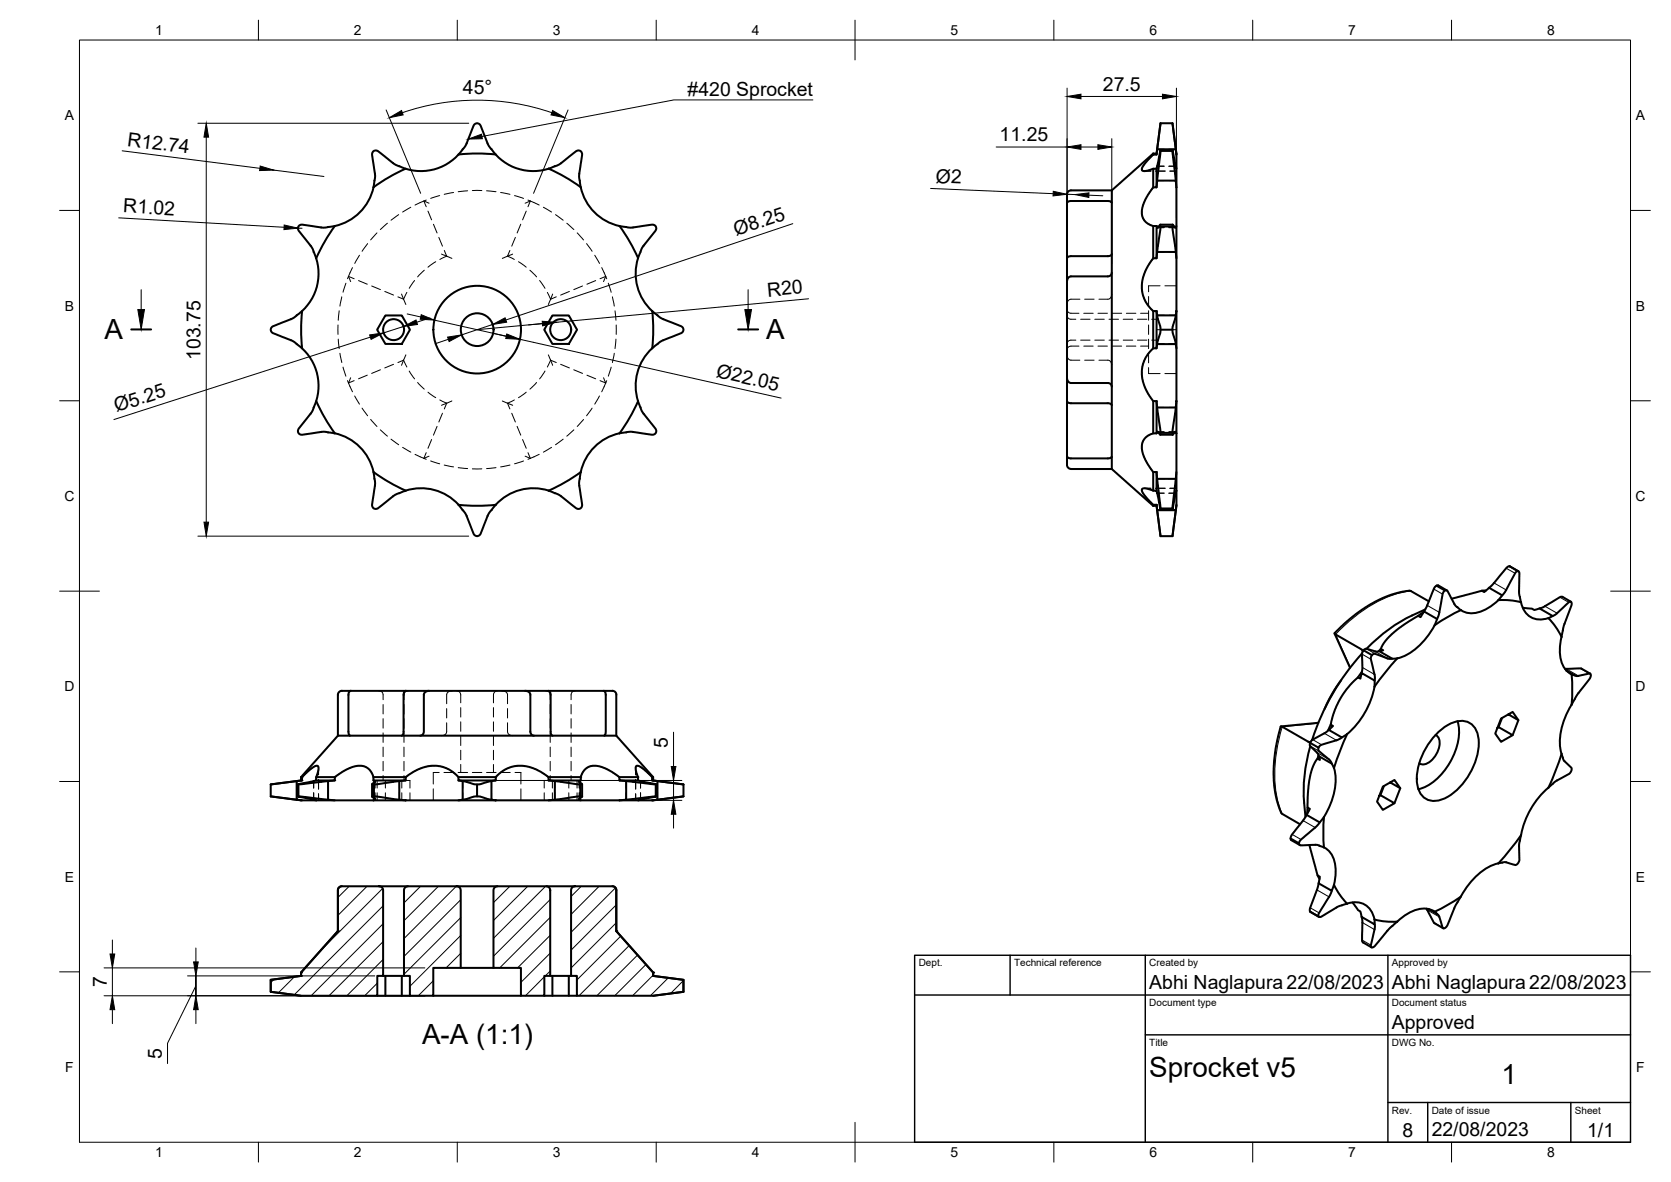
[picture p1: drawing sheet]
<svg xmlns="http://www.w3.org/2000/svg" width="420mm" height="297mm" viewBox="0 0 420 297" stroke-linecap="round" stroke-linejoin="round" font-family="sans-serif">
<!-- layer: Visible -->
<g fill="none" stroke="#000" stroke-width=".51">
<path d="M115.3 38.8l1.7-2.1 2.4-5.5a.96 .96 0 0 1 1.5 .4l1.8 4.7 .6 1a13.2 13.2 0 0 0 17.5 3.9l4.5-3.4a.95 .95 0 0 1 1.1 1.1l-.8 5.2 .4 3M115.3 38.8a13 13 0 0 1-18.3 .7l-2.3-1.7a.95 .95 0 0 0-1.1 1.1l.7 5.2-.4 3M124.7 38.8l-4.7-.2-4.7 .2M290 38.6v.2M290 38.6h.8M290 38.6l-10.5 9.2M290.8 38.6v.2M291.8 37.8h3M291.8 31l-.8 6.5M291.8 31h3M291.8 37.9h3M291.8 31l-1 7.6"/>
<path d="M294.8 31l.8 6.5M294.8 31l1 7.8M295.8 38.8l-.2-1.3h-4.6l-.2 1.3h-.8l-2.5 2.8a.78 .78 0 0 0-.1 1.4h.8l1.8-.6h.8l1-4.6-.8 7.6M295.8 38.8v3.6l-1-4.6 .8 7.6M84.2 56.8l-2.6 3.9-2.1 4.2M93.9 47.1a13.4 13.4 0 0 1-11.9 10.1h-1l-5-.7h-.5a.94 .94 0 0 0-.4 1.5l3.1 3.9 .6 1.1a13.2 13.2 0 0 1-5.4 17.1l-5.1 2.2a.94 .94 0 0 0 .4 1.4l4.8 1.9 2.4 1.9M102 42.4l-4.2 2.1-3.9 2.6M137.9 42.4l4.2 2.1 3.9 2.6M146 47.1a13.3 13.3 0 0 0 12 10.1h1l4.9-.7h.5a.94 .94 0 0 1 .4 1.5l-3.3 4.2-1.1 2.7M155.8 56.8l2.5 3.9 2.1 4.2a13.4 13.4 0 0 0 5.3 14.7l.8 .5 5.1 2.2a.94 .94 0 0 1-.4 1.4l-4.7 1.9-2.5 1.9M279.5 47.8v70.1M279.5 47.8h-10.2a1.43 1.43 0 0 0-1 1.8v21.2"/>
<path d="M279.5 50.9l-.2-.3-.6-.1h-9.5l-.7 .2-.2 .4M290 56.8v8.1M290 42.4v4.7M290.8 56.8v8.1M290.8 42.4v4.7M291 57.1l.1 .1 .7-.7-.1 1.4-.7 5.4M291 57.1h.2M291.7 56.5h3.2M291.8 56.9h3M295.4 57.1h.2M295.6 57.1l-.1 .1-.7-.7 .1 1.3 .7 5.5M295.8 47.1l-.2-1.7h-4.6l-.2 1.7h-.8l-2.2 3.4a4.4 4.4 0 0 0 .3 5.3l1.3 .8 1.4 .2 .2 .3"/>
<path d="M295.8 47.1v9.7l-.2 .3M295.8 42.4v4.7M295.8 56.8v8.1M76 78.2l-.3 4.6 .3 4.7M96.9 79.3h4.1l2.1 3.6-2.1 3.5h-4.1l-2.1-3.5zM138.9 79.3h4.1l2.1 3.6-2.1 3.5h-4.1l-2.1-3.5zM164 78.2l.3 4.6-.3 4.7M268.3 70.8v44.4a3.7 3.7 0 0 0 .3 2.3l.7 .3 10.2 .1M279.5 68.5l-.2 .7-.6 .3h-9.6l-.6 .4-.2 .9M279.5 63.8l-.3 .4-.5 .2h-9.6l-.6 .2-.2 .3M290 78.2v9.3M290.8 78.2v9.3"/>
<path d="M291 63.3h4.6l.2 1.6v13.3l-.2 1.1h-4.6l-.2-1.1h-.8l-.9-.9a8.7 8.7 0 0 1-.2-10.8l1.1-1.6h.8zM291 79.3l.8 3.3-.1 1.1-.7 2.8M295.6 79.3l-.8 3.1 .1 1.2 .7 2.9M295.8 78.2v9.3M75.9 87.5a13 13 0 0 1 .7 18.3l-1.5 1.9-.2 .6a.94 .94 0 0 0 1.1 .9l5.3-.7 2.9 .4-2.6-3.9-2.1-4.2M164 87.5a12.8 12.8 0 0 0-3.6 13.3M268.3 94.9l.2 .9 .6 .4 9.6 .1 .6 .2 .2 .7M291 86.5h4.6l.2 1v13.3l-.2 1.6h-4.6l-.2-1.6h-.8l-1.9-2.9a8.3 8.3 0 0 1 1.9-10.4h.8zM291.8 82.9h3M84.2 108.9a12.8 12.8 0 0 1 9.7 9.7M93.9 118.6l3.9 2.6 4.2 2.1-2.6 1-4.7 3.6a.95 .95 0 0 1-1.1-1.1l.7-5.2zM155.8 108.9a12.8 12.8 0 0 0-9.8 9.7"/>
<path d="M160.4 100.8l1 2.6 3.4 4.3 .2 .6a.94 .94 0 0 1-1.1 .9l-5.3-.7-2.9 .4 2.6-3.9zM268.3 114.6l.2 .4 .7 .2h9.5l.6-.1 .2-.3M268.3 100.8l.2 .3 .6 .2h9.6l.5 .2 .3 .4M279.5 117.9l10.5 9.2M290 100.8v8.1M290 118.6v4.7M290.8 100.8v8.1M290.8 118.6v4.7M291 108.7l-.2 .2-1.1 .1a3.6 3.6 0 0 0-2.2 5.4l1.1 2.2 1.4 2h.8l.2 1.7h4.6l.2-1.7v-9.7M291 102.4l.7 5.4 .1 1.4-.7-.7-.1 .2M291 108.7h.2M291.7 109.2h3.2"/>
<path d="M291.8 108.8h3M295.4 108.7h.2M295.6 108.7l.2 .2M295.6 102.4l-.7 5.5-.1 1.3 .7-.7 .1 .2M295.8 118.6v4.7M295.8 100.8v8.1M102 123.3a12.8 12.8 0 0 1 13.3 3.5M115.3 126.9l1.9 2.5 2.2 5.1a.96 .96 0 0 0 1.5-.4l2-5.1 1.8-2.1M124.7 126.9l-4.7 .2-4.7-.2M137.9 123.3l4.2-2.1 3.9-2.6-.4 3 .7 5.6a.94 .94 0 0 1-1.5 .5l-4.1-3.3zM137.9 123.3a12.8 12.8 0 0 0-13.2 3.5M290 126.9v.2"/>
<path d="M290 127.1h.8M290.8 126.9v.2M290.8 127.1l1 7.6M291 120.3l.8 7.6-1-4.6h-.8l-1.8-.5a.67 .67 0 0 0-.7-.1 .67 .67 0 0 0-.4 .7l.7 1.2 2 2.1 1 .2 .2 1.3h4.6l.2-4.9M291 128.2l.8 6.5M291.8 127.9h3M291.8 134.7h3M291.8 127.8h3M295.6 120.3l-.8 7.6 1-4.6M295.6 128.2l-.8 6.5M295.8 126.9l-1 7.8M335.6 159.2l3.8 8.6"/>
<path d="M357.9 153.8l-1.3 .9M358.4 153.2a39.7 39.7 0 0 0-10.1 5.6l-4.7 4.2M359.3 151.1l-4.7-2.6-2 .2-2.7 .7-2.9 1.2-2.7 1.4-3.3 2.2-2.9 2.4-2.5 2.6 6.8 4 .3 .5M360.7 157.1a16.2 16.2 0 0 1-9.4 8.4M361.2 147.2l2.1 1.2M363.8 148.4l-2.2-1.3-.7 .3-.3 .5-1.9 4.6-.7 1.2M365 150.5l7.6-2.1 .6 .4 1.2-1.1 3.3 1.9-1 1.2a17.9 17.9 0 0 1 5.8 .5M366.4 152.5l.9 .8M366.5 152.6l-.8-.8-1.7-3.3-.2-.2-.5 .1-.5 .8-1 5.1-.4 1.3M367.3 153.3l-3.6 1.9-3 1.9 .7-1.5-3.4-1.9-.8 1.4-.6-.3-4.7 3-2 1.6-1.7 1.8-1 1.9 .6 .3-1 .2 3.3 1.9 1.2-.1M373.6 148.4h-1M376.7 150.8a9.4 9.4 0 0 1-7.9 3.2l-1.5-.7"/>
<path d="M377.7 149.6l.7-.9 2.6-4.7 .3-.4 .4-.1 .3 .5v5.1l.5 2.2M379.5 142.3l2.2 1.2M381.8 143.6l-2.2-1.3-.5 .1-3.7 4.4-1 .9M382.4 151.3a5.1 5.1 0 0 0 7.9 3.6l.1-.1-3.3-1.9-1.3 .4-.6-.3-2.3-.3M389.3 155.3a18 18 0 0 1 3.3 4.8M390.4 154.8l.9-.5 3.2-3 .3-.1 .3 .1 .1 .7-1.9 5.1-.7 3M395 151.2l-2.1-1.2h-.4l-4.4 2.6-1 .3M86 173.6h16M86 173.6a1.01 1.01 0 0 0-1 1v10.3M88.2 173.6l-.4 .3-.2 .7v9.3l.1 .7 .3 .3M102 173.6h52M102 173.6l-.3 .2-.2 .5v9.8l-.2 .6-.3 .2"/>
<path d="M107.9 173.6l-.9 .2-.4 .6v9.5l-.2 .6-.8 .4M132 173.6l.9 .2 .4 .6v9.5l.3 .6 .7 .4M137.9 173.6l.3 .2 .2 .5 .1 9.8 .1 .6 .4 .2M151.7 173.6l.4 .3 .2 .7v9.3l-.1 .7-.3 .3M154 173.6a1.01 1.01 0 0 1 1 1M155 174.6v10.3M337.2 171l-2.2 3.2-2 4M342.4 164.3a59 59 0 0 0-12.5 21.7M342.4 168.9l-.9 1.3M342.5 164.2l-.1 .1M342.9 163.4l2.1 1.2M345.6 172.6l.1-1.6-3.4-1.9-.2 1.4-.6-.3-1.6 1.5-1.4 1.7-1.6 2.4-1.3 2.8-.8 2.6-.2 .9 .6 .3-1.1 1 3.3 1.9 1.3-.8"/>
<path d="M345.6 172.6a20.8 20.8 0 0 1-6.9 11.9l-1.8 4.2-1.5 4.3a15.7 15.7 0 0 1-2.5 12.3M346.8 163.6l-.8 .2-2.5-.8-.6 .3-.4 .9 .1 3.8-.3 1.1M347.2 163.1l-.5 .5M350.1 165.5h-1l-3.4-1.2-.6 .2-.4 1.1 1 4.2v1.2M351.3 165.4l-2.9 3.5-2.8 3.7M379.3 179.5l2.5 1.5-1.5-2.1-2.9 1.7-1.4 3.7 1.4 2.1 2.9-1.7-3.5-2-.3 .2M392.6 160.1a9.5 9.5 0 0 0 1.3 8.5l1.2 .9M393.5 168.1l4-.1 2.3 1.3M393.8 168.5l2.2 1.2-.9-.2M395.1 177.1a16.2 16.2 0 0 0-2.5 12.3M395.2 169.5l.1 4.1-.2 3.5 1.5-2.5 3.2-4.1 .2-.9-.4-.4-2.9 .7-.7-.2M68.1 197.1v3"/>
<path d="M74.6 196.3l-6.5 .8M74.9 197.1v3M75 197.1v3M75.7 196.1h.2M75.7 195.3h.2M75.7 195.3v.8M75.7 196.1l-7.6 1M79.5 196.1h4.7M79.5 195.3h4.7M82.5 196.3l-7.6 .8 4.6-1v-.8l.6-1.9a.68 .68 0 0 0-.2-.9 .68 .68 0 0 0-1 .2l-3 2.6v.8l-1.3 .2v4.7l4.9 .1M85 184.9h70M85 184.9l-9.3 10.4"/>
<path d="M93.6 197.1v3.1M93.9 195.3h8.1M93.9 196.1h8.1M94 197.1v3M94.1 196.3l-.2-.2v-.8l-.3-.7a3.7 3.7 0 0 0-5.2-1.8l-2.2 1.1-2 1.4v.8l-1.7 .2v4.7l1.7 .1h9.7M94.1 196.3l.2 .2-.7 .6h1.4l5.4-.8M94.1 196.3v.3M100.4 196.3l1.6-.2v-.8l3.2-2a8.2 8.2 0 0 1 10.1 2v.8l1 .2v4.7l-1 .1h-13.3l-1.6-.1zM115.3 195.3h9.4M115.3 196.1h9.4M116.3 196.3l3.4 .8h1.1l2.8-.8M120 197.1v3"/>
<path d="M123.6 196.3l1.1-.2v-.8l1-1a8.7 8.7 0 0 1 10.8 0l1.4 1v.8l1.6 .2v4.7l-1.6 .1h-13.2l-1.1-.1zM137.9 196.1h8.1M137.9 195.3h8.1M139.5 196.3l5.4 .8h1.4l-.7-.6 .2-.2M145.8 196.3l.2-.2v-.8l.3-.7a3.7 3.7 0 0 1 5.2-1.8l2.3 1.1 1.9 1.4v.8l1.7 .2v4.7l-1.7 .1M145.8 196.3v.3M145.9 197.1v3M146.4 197.1v3.1M155 184.9l9.2 10.4v.8M155.7 196.1h4.7M155.7 195.3h4.7M157.4 196.3l7.6 .8-4.6-1v-.8l-.5-1.9a.69 .69 0 0 1 .1-.9 .69 .69 0 0 1 1 .2l3 2.6v.8l1.3 .2v4.7l-1.3 .1"/>
<path d="M164 196.1h.2M164 195.3h.2M164.2 196.1l7.7 1M164.9 197.1v3M165 197.1v3M165.3 196.3l6.6 .8M171.9 197.1v3M329.4 186.7l2.1 1.2M329.5 187.5a39.4 39.4 0 0 0-1.6 14.3l.4 3.5M329.5 186.4h-.5l-6.9-3.9-.7 2.4-.8 4.1-.3 4v3.4l.4 3.2 1 3.5 .7 1.4 4.5 2.6M331.5 181.6l-9.4 .9M331.5 189.9l-.2 .7"/>
<path d="M334.1 183.4l-.7 .7-3.4 1.8-.6 .7v.8l1.8 1.8 .4 .8M334.6 182.1l-.7 1.5M335.4 193l-.5-1.1-3.3-1.9 .3 1-.6-.4-.5 .6-.9 2.1-.5 1.7-.5 3.6-.1 3.4v.9l.6 .4-.9 1.5 3.3 1.9 1.1-1.4M337.4 185.3l-1.3 .7-4 1.2-.6 .7 .1 .8 2.6 2.2 .7 1M348 197.5l-.9 2.3M349.5 196.6l2.6 1.5-1.5-2.1-2.9 1.7-1.5 3.8 1.5 2 2.9-1.6-3.5-2.1-.3 .2M352.1 198.1l-1.5 3.8M361 184.7a2.97 2.97 0 0 1 .6 4 5.2 5.2 0 0 1-3.9 3.4l-.8-.3M361.2 184.4a8.1 8.1 0 0 1 7.6-3.1 5 5 0 0 1 3 5.4 16.8 16.8 0 0 1-8.8 14.1 4.4 4.4 0 0 1-6.7-3.9 16.5 16.5 0 0 1 4.9-12.5zM366.5 181.3a13.8 13.8 0 0 1-2.5 11.3 13 13 0 0 1-7.4 5.7M377.7 180.4l-.9 2.3M381.8 181l-1.5 3.7"/>
<path d="M392.6 189.4l.6 1.7 1.9 1.9v.7l-.5 .7-3.5 2-1.8 1.6M392.7 189.4l-1.5 4.3-1.9 4.2a21.6 21.6 0 0 0-7.3 18.2l-.3 .9-.6 .4-2.6-.8-1.8 .4 3-3.5 2.8-3.6M68.1 200.1l6.5 .9M68.1 200.1l7.8 1M79.5 201.1h4.7M82.5 201l-7.6-.9 4.6 1M93.9 201.1h8.1M94.1 201l-.2 .1M94.1 201l.2-.2-.7-.6h1.3l5.5 .8M94.1 200.7v.3M115.3 201.1h9.4M116.3 201l3.2-.9 1.3 .1 2.8 .8"/>
<path d="M137.9 201.1h8.1M139.5 201l5.5-.8h1.4l-.8 .6 .2 .2M145.8 201l.2 .1h9.7M145.8 200.7v.3M155.7 201.1h4.7M157.4 201l7.6-.9-4.6 1h3.6M171.9 200.1l-6.6 .9M171.9 200.1l-7.9 1M324.5 210.7l2.1 1.2M328.5 204.8l-1.6 2.3a10.1 10.1 0 0 0-2.3 3.2l.1 .8 2.2 1.3M328.8 202.9l-.1 1.6M329.2 212.4l1.9 6.8a1.29 1.29 0 0 0 .8 1.1l-.4 1.7 3.4 1.9a10.9 10.9 0 0 0-.2-9.4l-1.1-1.2-.7-.4"/>
<path d="M331.3 220l.5 .9M331.7 212.5l1.2 .5M331.8 206.7l-1 1.2-3.7 3.1-.5 .9 .1 .3 .3 .2 3.9-.1 .9 .3M332.9 205.3l-.2 3.5 .2 4.2M376.7 217a15.6 15.6 0 0 0-9.4 8.3M85.2 223.1l.7-.4h9.4a1.01 1.01 0 0 1 1 1v21.5h-1.4v5h-19.2l-7.6-1v-3l7.6-1v-.8l9.3-10.4v-10.4zM86 222.7a1.01 1.01 0 0 0-1 1v10.3l-9.3 10.4v.8l-7.6 1v3l7.6 1M95.3 222.7h7.3M101.8 223.1l.7-.4h12.3a1.01 1.01 0 0 1 1 1v19.5h-6.9v7h-5.8v-5h-1.5v-21.6zM114.8 222.7h10.3M124.3 223.1l.7-.4h12.4a1.01 1.01 0 0 1 .9 1v21.5h-1.4v5h-5.9v-7h-6.9v-19.5zM137.4 222.7h7.2"/>
<path d="M143.8 223.1l.7-.4h9.5a.98 .98 0 0 1 1 1v10.3l9.2 10.4v.8l7.7 1v3l-7.7 1h-19.1v-5h-1.5v-21.6zM154 222.7a1.01 1.01 0 0 1 1 1M155 223.7v10.3l9.2 10.4v.8l7.7 1v3l-7.7 1M329.4 229.1l2.1 1.2M331.5 222l-.3 1.4-1.8 4.7-.1 .7 .2 .4 2.1 1.2M335.4 222.4a18.2 18.2 0 0 0 3.3 4.7l-2.1 .7-4.6 2.6a.56 .56 0 0 1-.6-.4 .56 .56 0 0 1 .3-.6l2.5-4.1 .7-1.4M338.7 227.1a4.9 4.9 0 0 1 6.9 4M340.1 226.8l1.4 1.9 .6 .4 .2 1.3 3.4 1.9-.1-1.2M342.3 230.4l.3 1-.1 5.1 .2 .3 2.1 1.3M345.6 231.1a17.9 17.9 0 0 0 5.7 .5l-2 1.8-3.5 4.3-.8 .4-.3-.5 1-4.3v-1M358.7 228.4l1.9 3.6 2.3 1.3M359.2 228.4l2.2 1.3-.7-.6"/>
<path d="M367.3 225.3l-1.4 2.4-2 4.9-.5 .6-.5 .1-.2-.2-.9-2.9-.4-.5M367.4 225.3l-3.7 2.3-3 1.5a6.2 6.2 0 0 0-6.6 .4l-2.8 2.1M94.9 250.2h8.2M96.3 245.2h5.3M96.9 245.2v5M101 245.2v5M108.9 250.2h22.1M115.8 243.2h8.3M136.9 250.2h8.2M138.3 245.2h5.3M138.9 245.2v5M143 245.2v5"/>
<circle cx="99" cy="82.8" r="2.64"/>
<circle cx="120" cy="82.8" r="4.1"/>
<circle cx="120" cy="82.8" r="11"/>
<circle cx="141" cy="82.8" r="2.64"/>
</g>
<!-- layer: Hidden -->
<g fill="none" stroke="#000" stroke-width=".25">
<path d="M292.7 37.5h-1.7l-.2 1.3h-.8l-1.4 1.5M293.9 37.5h1.7l.2 1.3M94.8 58.5l-1.6 1.8M97.4 56.1l-1.8 1.6M100.2 53.9l-1.9 1.4M103.3 52.1l-2.1 1.2M107.2 50.3l-2.8 1.2M107.6 53.1l.9 2.2M107.9 51.1l-1.3-.6 .6 1.5M109 56.4l.9 2.2M110.3 59.7l1 2.2M110.6 49.2l-2.3 .7"/>
<path d="M114 48.4l-2.3 .4M117.6 47.9l-2.4 .3M118.8 47.9h2.4M122.3 47.9l2.4 .3M125.9 48.4l2.3 .4M129.4 49.2l2.2 .7M129.6 59.7l-.9 2.2M130.9 56.4l-.9 2.2M132 51.1l1.3-.6-.5 1.5M132.3 53.1l-.9 2.2M132.8 50.3l2.8 1.2M136.6 52.1l2.1 1.2"/>
<path d="M139.7 53.9l1.9 1.4M142.5 56.1l1.8 1.6M145.1 58.5l1.6 1.8M287.1 53.1a3.3 3.3 0 0 0 .6 2.2M287.7 43h1.7M287.8 41.2l-.3 .4a.78 .78 0 0 0-.1 1.4h.3M288.2 49.7l-.9 2.2M288.6 56.2l1.4 .6M290 42.4l-1.2 .4M290 56.8h.8l.2 .3M290 42.4h.1M290 56.8h.1"/>
<path d="M290.6 43h2.4M290.8 42.4h.1M290.8 56.8h.1M291 41.8l-.2 .6h-.8M291 41.8h.1M291 57.1h.1M291 41.8h1.7M291 57.1h1.7M291.1 57.2h1.6M292.7 45.4h-1.7l-.2 1.7h-.8l-1.2 1.6M293.9 45.4h1.7l.2 1.7M293.9 41.8h1.7"/>
<path d="M293.9 57.1h1.7M293.9 57.2h1.6M294.2 43h1.6M295.6 41.8l.2 .6M295.6 41.8h.1M295.6 57.1h.1M295.8 56.8l-.2 .3M85.3 78.1l-.3 2.4M85.9 74.6l-.4 2.3M87 71.2l-.7 2.2M88.6 67.3l-1.2 2.7M89 70l-1.4-.5 .6 1.3"/>
<path d="M90.1 70.5l2.3 .9M90.4 64.1l-1.2 2.1M92.4 61.2l-1.4 1.9M93.5 71.9l2.2 .9M96.8 73.2l2.2 1M100.1 74.6l1.4 .6M101 73.9l.5 1.3M101.5 75.2l.5 1.3M102.3 73.5l-.8 1.7M104.2 70.5l-1.3 2M106.7 67.9l-1.7 1.7M109.6 65.8l-2 1.3"/>
<path d="M111 63.8l2.6 1.1M111.7 62.9l.6 1.5-1.7 .8M128.2 62.9l-.6 1.5 1.7 .8M128.9 63.8l-2.6 1.1M130.4 65.8l1.9 1.3M133.2 67.9l1.7 1.7M135.7 70.5l1.3 2M137.6 73.5l.9 1.7 1.4-.6M139 73.9l-1.1 2.6M143.2 73.2l-2.2 1M146.5 71.9l-2.2 .9M147.5 61.2l1.4 1.9"/>
<path d="M149.5 64.1l1.2 2.1M149.8 70.5l-2.2 .9M150.9 70l1.4-.5-.6 1.3M151.3 67.3l1.2 2.8M153 71.2l.7 2.3M154 74.6l.5 2.3M154.6 78.1l.3 2.4M268.3 79.2a1 1 0 0 0 1 1h1.2M268.3 77.7a1 1 0 0 0 1 1h2M271.5 75.2l-2.6 .1-.5 .5-.1 .7M272.5 78.7h2.4M272.7 75.2h2.4"/>
<path d="M276.1 78.7h2.3M279.5 73.9l-.2 .8-.4 .4-2.6 .1M279.6 78.7h2.4M283.2 78.7h2.4M286.8 78.7h2M287.2 71v2.3M287.5 74.5l1.1 2.1M288.2 67.6l-.8 2.2M288.8 78.1v2.4M288.8 74.5v2.4M289.3 77.5l.7 .7M290 78.2h.8l.2 1"/>
<path d="M290 78.2h.1M290.8 78.2h.1M290.8 79.3h1.9M291 79.2h1.7M291 79.2v.1M291.7 71.8h-2.9v1.5M292.7 63.3h-1.7l-.2 1.6h-.8l-1.2 1.6M292.9 71.8h2.9M293.9 63.3h1.7l.2 1.6M293.9 79.2h1.7M293.9 79.3h1.9M295.6 79.2v.1"/>
<path d="M295.8 78.2l-.2 1M85 81.7v2.3M85 85.2l.3 2.4M85.5 88.8l.4 2.3M86.3 92.3l.7 2.2M87.4 95.6l1.2 2.9M88.2 94.9l-.6 1.4 1.4-.6M89.2 99.5l1.2 2.1M92.4 94.3l-2.3 .9M95.7 92.9l-2.2 .9M99 91.6l-2.2 .9M101.5 90.5l.8 1.7"/>
<path d="M101.5 90.5l-.5 1.3M101.5 90.5l-1.4 .6M102 89.2l-.5 1.3M102.9 93.2l1.3 2M105 96.1l1.7 1.7M107.6 98.6l2 1.3M132.3 98.6l-1.9 1.3M134.9 96.1l-1.7 1.7M137 93.2l-1.3 2M137.9 89.2l.6 1.3M138.5 90.5l.5 1.3M138.5 90.5l-.9 1.7"/>
<path d="M138.5 90.5l1.4 .6M141 91.6l2.2 .9M144.3 92.9l2.2 .9M147.6 94.3l2.2 .9M150.7 99.5l-1.2 2.1M151.7 94.9l.6 1.4-1.4-.6M152.5 95.7l-1.2 2.8M153.7 92.3l-.7 2.2M154.5 88.8l-.5 2.3M154.9 85.2l-.3 2.4M154.9 81.7v2.3M268.3 89.2l.1 .7 .5 .5 2.6 .1"/>
<path d="M270.5 85.5h-1.2a1 1 0 0 0-1 1M271.3 87h-2a1 1 0 0 0-1 1M271.7 80.2h2.4M271.7 85.5h2.4M272.5 87h2.4M272.7 90.5h2.4M275.3 80.2h2.4M275.3 85.5h2.4M276.1 87h2.3M276.3 90.5l2.6 .1 .4 .4 .2 .8M278.8 80.2h2.4M278.8 85.5h2.4"/>
<path d="M279.6 87h2.4M282.4 80.2h2.4M282.4 85.5h2.4M283.2 87h2.4M286 80.2h2.4M286 85.5h2.4M286.8 87h2M287.1 93.4l.3 2.4M287.7 96.9l1.1 2.2M288 90l-.8 2.3M288.8 92.4v1.5h2.9M288.8 88.8v2.4"/>
<path d="M288.8 85.2v2.4M288.8 81.7v2.3M289.6 80.2h1.2M289.6 85.5h1.2M290.8 86.4h1.9M290.8 82.9h1M291 86.5l-.2 1h-.8l-1.4 1.5M292.9 93.9h2.9M294.8 82.9h1M295.6 86.5l.2 1M295.8 86.4l-1.9 .1M91 102.6l1.4 1.9"/>
<path d="M93.2 105.4l1.6 1.8M95.6 108l1.8 1.6M98.3 110.4l1.9 1.4M101.2 112.4l2.1 1.2M104.4 114.2l2.8 1.2M107.2 113.8l-.6 1.4 1.3-.6M108.3 115.8l2.3 .8M108.5 110.5l-.9 2.2M109.9 107.2l-.9 2.2M110.6 100.5l1.7 .8M111.3 103.9l-1 2.2M111.7 116.9l2.3 .4"/>
<path d="M112.3 101.3l-1.3 .6M112.3 101.3l-.6 1.5M113.6 100.8l-1.3 .5M115.2 117.5l2.4 .3M118.8 117.8h2.4M124.7 117.5l-2.4 .3M126.3 100.8l1.3 .5 .6 1.5M128.2 116.9l-2.3 .4M128.7 103.9l.9 2.2M129.3 100.5l-1.7 .8 1.3 .6M130 107.2l.9 2.2M131.4 110.5l.9 2.2"/>
<path d="M131.6 115.9l-2.2 .7M132.8 113.8l.5 1.4-1.3-.6M135.6 114.2l-2.8 1.2M138.7 112.4l-2.1 1.2M141.6 110.4l-1.9 1.4M144.3 108l-1.8 1.6M146.7 105.4l-1.6 1.8M148.9 102.6l-1.4 1.9M287.4 114.2l1 2.2M287.5 110.7l-.4 1.2v1.2M289.1 117.4l.9 1.2M289.4 100.1l.6 .7"/>
<path d="M290 118.6h.8l.2 1.7M290 100.8h.8l.2 1.6M290 118.6h.1M290 100.8h.1M290.8 118.6h.1M290.8 100.8h.1M291 102.4h1.7M291 102.4h.1M291.1 108.5h1.6M292.7 108.7h-1.7l-.2 .2h-.8l-1.8 .9M293.9 108.7h1.7l.2 .2M293.9 102.4h1.7"/>
<path d="M293.9 108.5h1.6M295.6 102.4h.1M295.8 118.6l-.2 1.7M295.8 100.8l-.2 1.6M287.1 123.1l.3 .9 .9 1.1M287.7 122.7h1.7M288.1 122.7l1.9 .6h.8l.2 .6h1.7M289.1 126l.9 .9M290 126.9h.8l.2 1.3M290 126.9h.1M290.6 122.7h2.4M290.8 126.9h.1"/>
<path d="M291 120.3h1.7M291 128.2h1.7M291 120.3h.1M291 128.2h.1M293.9 120.3h1.7M293.9 128.2h1.7M294.2 122.7h1.6M295.6 120.3h.1M295.6 128.2h.1M295.8 126.9l-.2 1.3M295.8 123.3l-.2 .6h-1.7M95.3 173.6a1 1 0 0 1 1 1v1.2"/>
<path d="M96.3 177v2.4M101.6 177v2.4M102.6 173.6a1 1 0 0 0-1 1v1.2M112.3 178.1v2.3M113.6 173.6l-.7 .2-.5 .5-.1 2.6M114.8 173.6a1 1 0 0 1 1 1v2M115.8 177.8v2.4M124.1 177.8v2.4M125.1 173.6a1 1 0 0 0-1 1v2M126.3 173.6l.7 .2 .6 .5v2.6M127.6 178.1v2.3M137.4 173.6a1 1 0 0 1 .9 1v1.2"/>
<path d="M138.3 177v2.4M143.6 177v2.4M144.6 173.6a1 1 0 0 0-1 1v1.2M74.6 196.3h.1M74.6 196.3v1.7M74.6 199.2v1.8M75.9 195.3v.8l-1.3 .2M75.9 196.1h.1M75.9 195.3h.1M76.8 194.4l-.9 .9M78.9 199.2v1.8l.6 .1M79.7 192.4l-.9 .4-1.1 .8"/>
<path d="M80.1 193.4l-.6 1.9v.8l-.6 .2v1.7M80.1 193.1v1.6M80.1 195.9v2.4M80.1 199.5v1.6M82.5 196.3h.1M82.5 196.3v1.7M82.5 199.2v1.8M84.2 195.3v.8l-1.7 .2M84.2 195.3h.1M84.2 196.1h.1M85.4 194.4l-1.2 .9M88.6 192.8l-2.2 1"/>
<path d="M89.7 192.5h1.4l1 .3M93 193.5l.8 1.4 .1 1.2 .2 .2v1.7M94.1 199.2v1.8l-.2 .1M94.3 196.4v1.6M94.3 199.2v1.7M94.8 196.1v1.9M94.8 199.2v1.9M96.3 180.6v2.4M96.3 184.2v2.4M96.3 187.8v2.3M96.3 191.3v2.4M96.3 194.9v1.2"/>
<path d="M96.9 196.1v1.9M96.9 199.2v1.9M100.4 196.3h.1M100.4 196.3v1.7M100.4 199.2v1.8M101 196.1v1.9M101 199.2v1.9M101.6 180.6v2.4M101.6 184.2v2.4M101.6 187.8v2.3M101.6 191.3v2.4M101.6 194.9v1.2"/>
<path d="M102 195.3v.8l-1.6 .2M102 195.3h.1M102 196.1h1.1v1.9M102.7 194.7l-.7 .6M103.1 199.2v1.9M105.9 193l-2.2 1.1M108.9 198.2v2.9M109.4 192.4l-2.4 .3M110.4 194.1h-1.5v2.9M110.6 192.6l2.2 .7M111.6 194.1h2.4M112.3 181.6l-.1 2.6-.4 .5-.8 .2"/>
<path d="M113.8 194l1.5 1.3v.8l1.1 .2v1.7M115.2 194.1h2.4M115.8 181.4v2.4M115.8 185v2.4M115.8 188.5v2.4M115.8 192.1v2M116.4 199.2v1.8l-1.1 .1M118.8 194.1h2.4M122.3 194.1h2.4M123.6 196.3h.1M123.6 196.3v1.7M123.6 199.2v1.8"/>
<path d="M124.1 181.4v2.4M124.1 185v2.4M124.1 188.5v2.4M124.1 192.1v2M124.7 195.3v.8l-1.1 .2M124.7 196.1h.1M124.7 195.3h.1M125.3 194.6l-.6 .7M125.9 194.1h2.4M127.6 181.6l.1 2.6 .4 .5 .8 .2M128.3 192.8l-2.1 1.1M129.5 194.1h1.5v2.9"/>
<path d="M131 198.2v2.9M131.9 192.5h-2.4M133 192.7l2.3 .9M136.3 194.2l1.6 1.1v.8l1.6 .2v1.7M136.8 199.2v1.9M137.9 196.1h-1.1v1.9M138.3 180.6v2.4M138.3 184.2v2.4M138.3 187.8v2.3M138.3 191.3v2.4M138.3 194.9v1.2M138.9 196.1v1.9"/>
<path d="M138.9 199.2v1.9M139.5 199.2v1.8l-1.6 .1M143 196.1v1.9M143 199.2v1.9M143.6 180.6v2.4M143.6 184.2v2.4M143.6 187.8v2.3M143.6 191.3v2.4M143.6 194.9v1.2M145.1 196.1v1.9M145.1 199.2v1.9M145.6 196.4v1.6"/>
<path d="M145.6 199.2v1.7M145.8 196.3h.1M145.8 196.3v1.7M145.8 199.2v1.8M146 195.3v.8l-.2 .2M146 196.1h.1M146 195.3h.1M146.7 193.9l-.7 1.4M149.7 192.4a3.4 3.4 0 0 0-2.2 .6M150.9 192.6l2.2 1M154.1 194.1l1.6 1.2v.8l1.7 .2v1.7M157.4 199.2v1.8l-1.7 .1"/>
<path d="M159.8 193a.62 .62 0 0 1 .5-.6 .62 .62 0 0 1 .7 .3l.6 .5M159.8 193.1v1.6M159.8 195.9v2.4M159.8 199.5v1.6M160 194.2l.4 1.1M160.4 195.3v.8l.7 .2M160.4 195.3h.1M160.4 196.1h.1M161.1 196.3h.1M161.1 196.3v1.7M161.1 199.2v1.8M162.6 193.9l1.4 1.4v.8l1.3 .2v1.7"/>
<path d="M165.3 199.2v1.8l-1.3 .1M74.6 201h.1M74.6 201l1.3 .1M82.5 201l1.7 .1M82.5 201h.1M100.4 201h.1M100.4 201l1.6 .1M123.6 201h.1M123.6 201l1.1 .1M145.8 201l.2 .1M145.8 201h.1M161.1 201l-.7 .1"/>
<path d="M161.1 201h.1"/>
</g>
<!-- layer: Visible Narrow -->
<g fill="none" stroke="#000" stroke-width=".25">
<path d="M354.7 148.5a31.1 31.1 0 0 0-17.7 9.7l-1.2 1.2 3.7 8.3M358.9 152.1l3 1.8M360.5 148l2.2 1.3M375.7 146.5l3 1.8M378.7 142.8l2.3 1.3M388.5 152.3l3 1.8M392.2 150.1l2.2 1.3M342.3 163.2l.3 .6M342.5 164.4l2.2 1.3M342.6 167.7l3 1.8M343.6 163l2.2 1.3M345.8 163.7l3 1.8"/>
<path d="M393.8 168.1l3.1 1.7M397.4 168l2.2 1.3M329.4 187.5l2.3 1.3M329.6 186.4h-.6M330.1 185.9l2.2 1.3M331.1 189.1l3.1 1.8M331.4 181.8l-9 .8a33.8 33.8 0 0 0-.5 20.8l.5 1.1M333 184.3l3 1.7M324.9 209.7l2.2 1.3M327.6 206.2l3.1 1.8M329.4 228.1l2.3 1.3M331.1 223.6l3.1 1.8"/>
<path d="M342.5 236.2l2.2 1.3M342.6 231.8l3 1.8M358.9 228.7l3 1.7M360.5 231.8l2.2 1.3"/>
</g>
<!-- layer: Visible -->
<g fill="#000">
<circle cx="85" cy="234" r=".25"/>
<circle cx="155" cy="234" r=".25"/>
<circle cx="75.7" cy="245.2" r=".25"/>
<circle cx="75.7" cy="244.4" r=".25"/>
<circle cx="164.2" cy="245.2" r=".25"/>
<circle cx="164.2" cy="244.4" r=".25"/>
</g>
<!-- layer: BORDER -->
<g fill="none" stroke="#000" stroke-width=".25">
<path d="M20 10.1h390v276.9h-390zM65 5.1v5M115 5.1v5M165 5.1v5M215 5.1v10M265 5.1v5M315 5.1v5M365 5.1v5M15 52.9h5M410 52.9h5M15 100.7h5M410 100.7h5"/>
<path d="M15 148.6h10M405 148.6h10M15 196.4h5M410 196.4h5M15 244.2h5M410 244.2h5M65 287v5M115 287v5M165 287v5M215 282.1v9.9M265 287v5M315 287v5"/>
<path d="M365 287v5"/>
</g>
<!-- layer: TITLEBLOCK -->
<path d="M230 240.1h180v46.9h-180zM230 250h180M254 240.1v9.9M288 240.1v46.9M349 240.1v46.9M288 260.1h122M349 277.1h61M359 277.1v9.9M395 277.1v9.9" fill="none" stroke="#000" stroke-width=".36"/>
<!-- layer: FD_Dimensions -->
<g fill="none" stroke="#000" stroke-width=".25">
<path d="M30.7 37.9l34.6 4.4M49.8 31h68.1M51.9 34.5v96.7M97.1 27.6l8.7 21M101.2 28.3a57.7 57.7 0 0 1 37.6 0M142.8 27.6l-8.6 21M250.5 36.9h17.8M268.3 22.1v26.9M271.8 24.2h20.5M271.8 36.9h4.3M279.5 34.8v31.6M295.8 22.1v32.6"/>
<path d="M29.8 54.7l41.6 2.4M68.8 42.7l12.6 1.7M74.9 57.3l1 .1M199.3 56.2l-72.1 24.2M234 47.4l30.8 1.3M268.3 48.8l2 .1M273.8 49.1l3.5 .1M102.4 78.9l3.4 .8M108.1 79.9l-3.3 1.1M203.3 75.1l-83.3 7.8M93.1 84.7l-64.5 20.7M101.5 82l-5 1.7"/>
<path d="M109.2 80.4l87.2 19.6M112.7 85.3l-3.3 1.1M123.9 81.5l-7.8 2.7M136.4 81.3l-3.5 .3M49.8 134.7h68.1M117.4 196.1h54M169.4 184v8.6M169.4 196.1v5M117.4 201.1h54M169.4 204.6v3.5M28.3 236.2v3.5M49.3 238.2v3.5"/>
<path d="M26.2 250.2h80.6M26.2 243.2h80.6M28.3 243.2v7M28.3 253.7v3.5M47.2 245.2h47M49.3 247.7l-7.2 14.5v5.1M49.3 250.2v-5v5M49.3 253.7v3.5"/>
</g>
<g fill="#000" stroke="#000" stroke-width=".25">
<path d="M51.9 31l.6 3.5h-1.2zM97.9 29.6l3.1-1.8 .4 1.1zM139 27.8l3 1.8-3.4-.7zM268.3 24.2l3.5-.5v1.1zM268.3 36.9l3.5-.5v1.1zM276.1 36.4l3.4 .5-3.4 .6zM292.3 23.7l3.5 .5-3.5 .6zM65.4 41.7l3.4 1-3.5 .2zM71.5 56.5l3.4 .8-3.5 .4zM264.8 48.1l3.5 .7-3.5 .4zM270.3 48.9l3.5-.4v1.1zM105.9 79.1l3.3 1.3-3.5-.2z"/>
<path d="M123.9 81.5l3.1-1.6 .4 1.1zM92.9 84.2l3.6-.5-3.2 1.6zM101.5 82l3.1-1.6 .4 1.1zM112.5 84.7l3.6-.5-3.2 1.6zM127.4 83.9l3.3 1.4-3.5-.2zM136.3 80.7l3.6 .3-3.5 .9zM51.3 131.2h1.2l-.6 3.5zM168.8 192.6h1.1l-.5 3.5zM169.4 201.1l.5 3.5h-1.1zM27.7 239.7h1.2l-.6 3.5zM28.3 250.2l.6 3.5h-1.2zM49.3 250.2l.5 3.5h-1.1z"/>
<path d="M48.7 241.7h1.1l-.5 3.5z"/>
</g>
<!-- layer: Leaders -->
<path d="M117.8 35l3.3-1.3 .2 1.2z" fill="#000" stroke="#000" stroke-width=".25"/>
<path d="M204.4 25.1h-35l-48.2 9.2" fill="none" stroke="#000" stroke-width=".25"/>
<!-- layer: Hatching -->
<g fill="none" stroke="#000" stroke-width=".25">
<path d="M87.8 222.7l-2.8 2.8M92.3 222.7l-7.3 7.3M96.2 223.3l-15.6 15.5M96.3 227.6l-22.3 22.4M96.3 232.1l-18.1 18.1M96.3 236.6l-13.6 13.6M105.7 222.7l-4.1 4.2M110.2 222.7l-8.6 8.7M114.7 222.7l-13.1 13.2M115.8 226.1l-14.2 14.3M115.8 230.6l-14.2 14.2M115.8 235.1l-12.7 12.8"/>
<path d="M115.8 239.6l-3.6 3.6M128.2 222.7l-4.1 4.1M132.7 222.7l-8.6 8.6M137.2 222.7l-13.1 13.1M138.3 226l-14.2 14.3M138.3 230.5l-12.7 12.7M138.3 235l-8.2 8.2M138.3 239.5l-7.3 7.4M146.1 222.7l-2.5 2.6M150.6 222.7l-7 7.1M154.7 223.1l-11.1 11.2M155 227.4l-11.4 11.4"/>
<path d="M155 231.9l-11.4 11.4M156.1 235.3l-11 11M158.2 237.6l-12.6 12.6M160.3 240l-10.2 10.2M68.9 246.1l-.8 .8M74 245.5l-4 4M94.9 247.1l-3.2 3.1M96.3 241.1l-9.1 9.1M108.9 246.5l-3.7 3.7M136.9 245.5l-4.8 4.7M136.9 250l-.3 .2M138.3 244l-1.2 1.2"/>
<path d="M162.4 242.4l-7.8 7.8M164.2 245.1l-5.2 5.1M168 245.7l-4.5 4.5M171.8 246.4l-3.2 3.3"/>
</g>
<!-- layer: Section Lines -->
<path d="M33 82.8h5M185.6 82.8h5" fill="none" stroke="#000" stroke-width=".51"/>
<path d="M35.5 72.8v5M188.1 72.8v5" fill="none" stroke="#000" stroke-width=".25"/>
<path d="M34.6 77.8h1.7l-.8 5zM187.3 77.8h1.7l-.9 5z" fill="#000" stroke="#000" stroke-width=".25"/>
<g font-size="7">
<text x="26.3" y="85.3">A</text>
<text x="192.6" y="85.3">A</text>
<text x="106.1" y="262.3">A-A (1:1)</text>
<text x="289" y="270.6">Sprocket v5</text>
<text x="377.5" y="272.3">1</text>
</g>
<g font-size="4.9">
<text x="116.4" y="23.7">45°</text>
<text x="277.3" y="22.8">27.5</text>
<text x="172.9" y="24.2">#420 Sprocket</text>
<text x="251.4" y="35.5">11.25</text>
<text x="31.9" y="36.6" transform="rotate(7 31.9 36.6)">R12.74</text>
<text x="235.2" y="45.9" transform="rotate(2 235.2 45.9)">Ø2</text>
<text x="30.9" y="53.3" transform="rotate(3 30.9 53.3)">R1.02</text>
<text x="185.1" y="59.4" transform="rotate(-19 185.1 59.4)">Ø8.25</text>
<text x="193.1" y="74.6" transform="rotate(-5 193.1 74.6)">R20</text>
<text x="50.4" y="90.5" transform="rotate(-90 50.4 90.5)">103.75</text>
<text x="179.9" y="94.7" transform="rotate(13 179.9 94.7)">Ø22.05</text>
<text x="29.3" y="103.6" transform="rotate(-18 29.3 103.6)">Ø5.25</text>
<text x="167.9" y="187.9" transform="rotate(-90 167.9 187.9)">5</text>
<text x="26.9" y="248.1" transform="rotate(-90 26.9 248.1)">7</text>
<text x="289" y="248.5">Abhi Naglapura22/08/2023</text>
<text x="350" y="248.5">Abhi Naglapura 22/08/2023</text>
<text x="350" y="258.6">Approved</text>
<text x="40.7" y="266.1" transform="rotate(-90 40.7 266.1)">5</text>
<text x="352.6" y="285.7">8</text>
<text x="360" y="285.5">22/08/2023</text>
<text x="399.1" y="285.7">1/1</text>
</g>
<g font-size="3.5">
<text x="39" y="8.8">1</text>
<text x="89" y="8.8">2</text>
<text x="139" y="8.8">3</text>
<text x="189" y="8.8">4</text>
<text x="239" y="8.8">5</text>
<text x="289" y="8.8">6</text>
<text x="339" y="8.8">7</text>
<text x="389" y="8.8">8</text>
<text x="16.3" y="30.2">A</text>
<text x="411.3" y="30.2">A</text>
<text x="16.3" y="78">B</text>
<text x="411.3" y="78">B</text>
<text x="16.2" y="125.9">C</text>
<text x="411.2" y="125.9">C</text>
<text x="16.2" y="173.7">D</text>
<text x="411.2" y="173.7">D</text>
<text x="16.3" y="221.6">E</text>
<text x="411.3" y="221.6">E</text>
<text x="16.4" y="269.4">F</text>
<text x="411.4" y="269.4">F</text>
<text x="39" y="290.8">1</text>
<text x="89" y="290.8">2</text>
<text x="139" y="290.8">3</text>
<text x="189" y="290.8">4</text>
<text x="239" y="290.8">5</text>
<text x="289" y="290.8">6</text>
<text x="339" y="290.8">7</text>
<text x="389" y="290.8">8</text>
</g>
<g font-size="2.5">
<text x="231" y="242.9">Dept.</text>
<text x="255" y="242.9">Technical reference</text>
<text x="289" y="242.9">Created by</text>
<text x="350" y="242.9">Approved by</text>
<text x="289" y="252.8">Document type</text>
<text x="350" y="252.8">Document status</text>
<text x="289" y="262.9">Title</text>
<text x="350" y="262.9">DWG No.</text>
<text x="350" y="279.9">Rev.</text>
<text x="360" y="279.9">Date of issue</text>
<text x="396" y="279.9">Sheet</text>
</g>
</svg>
